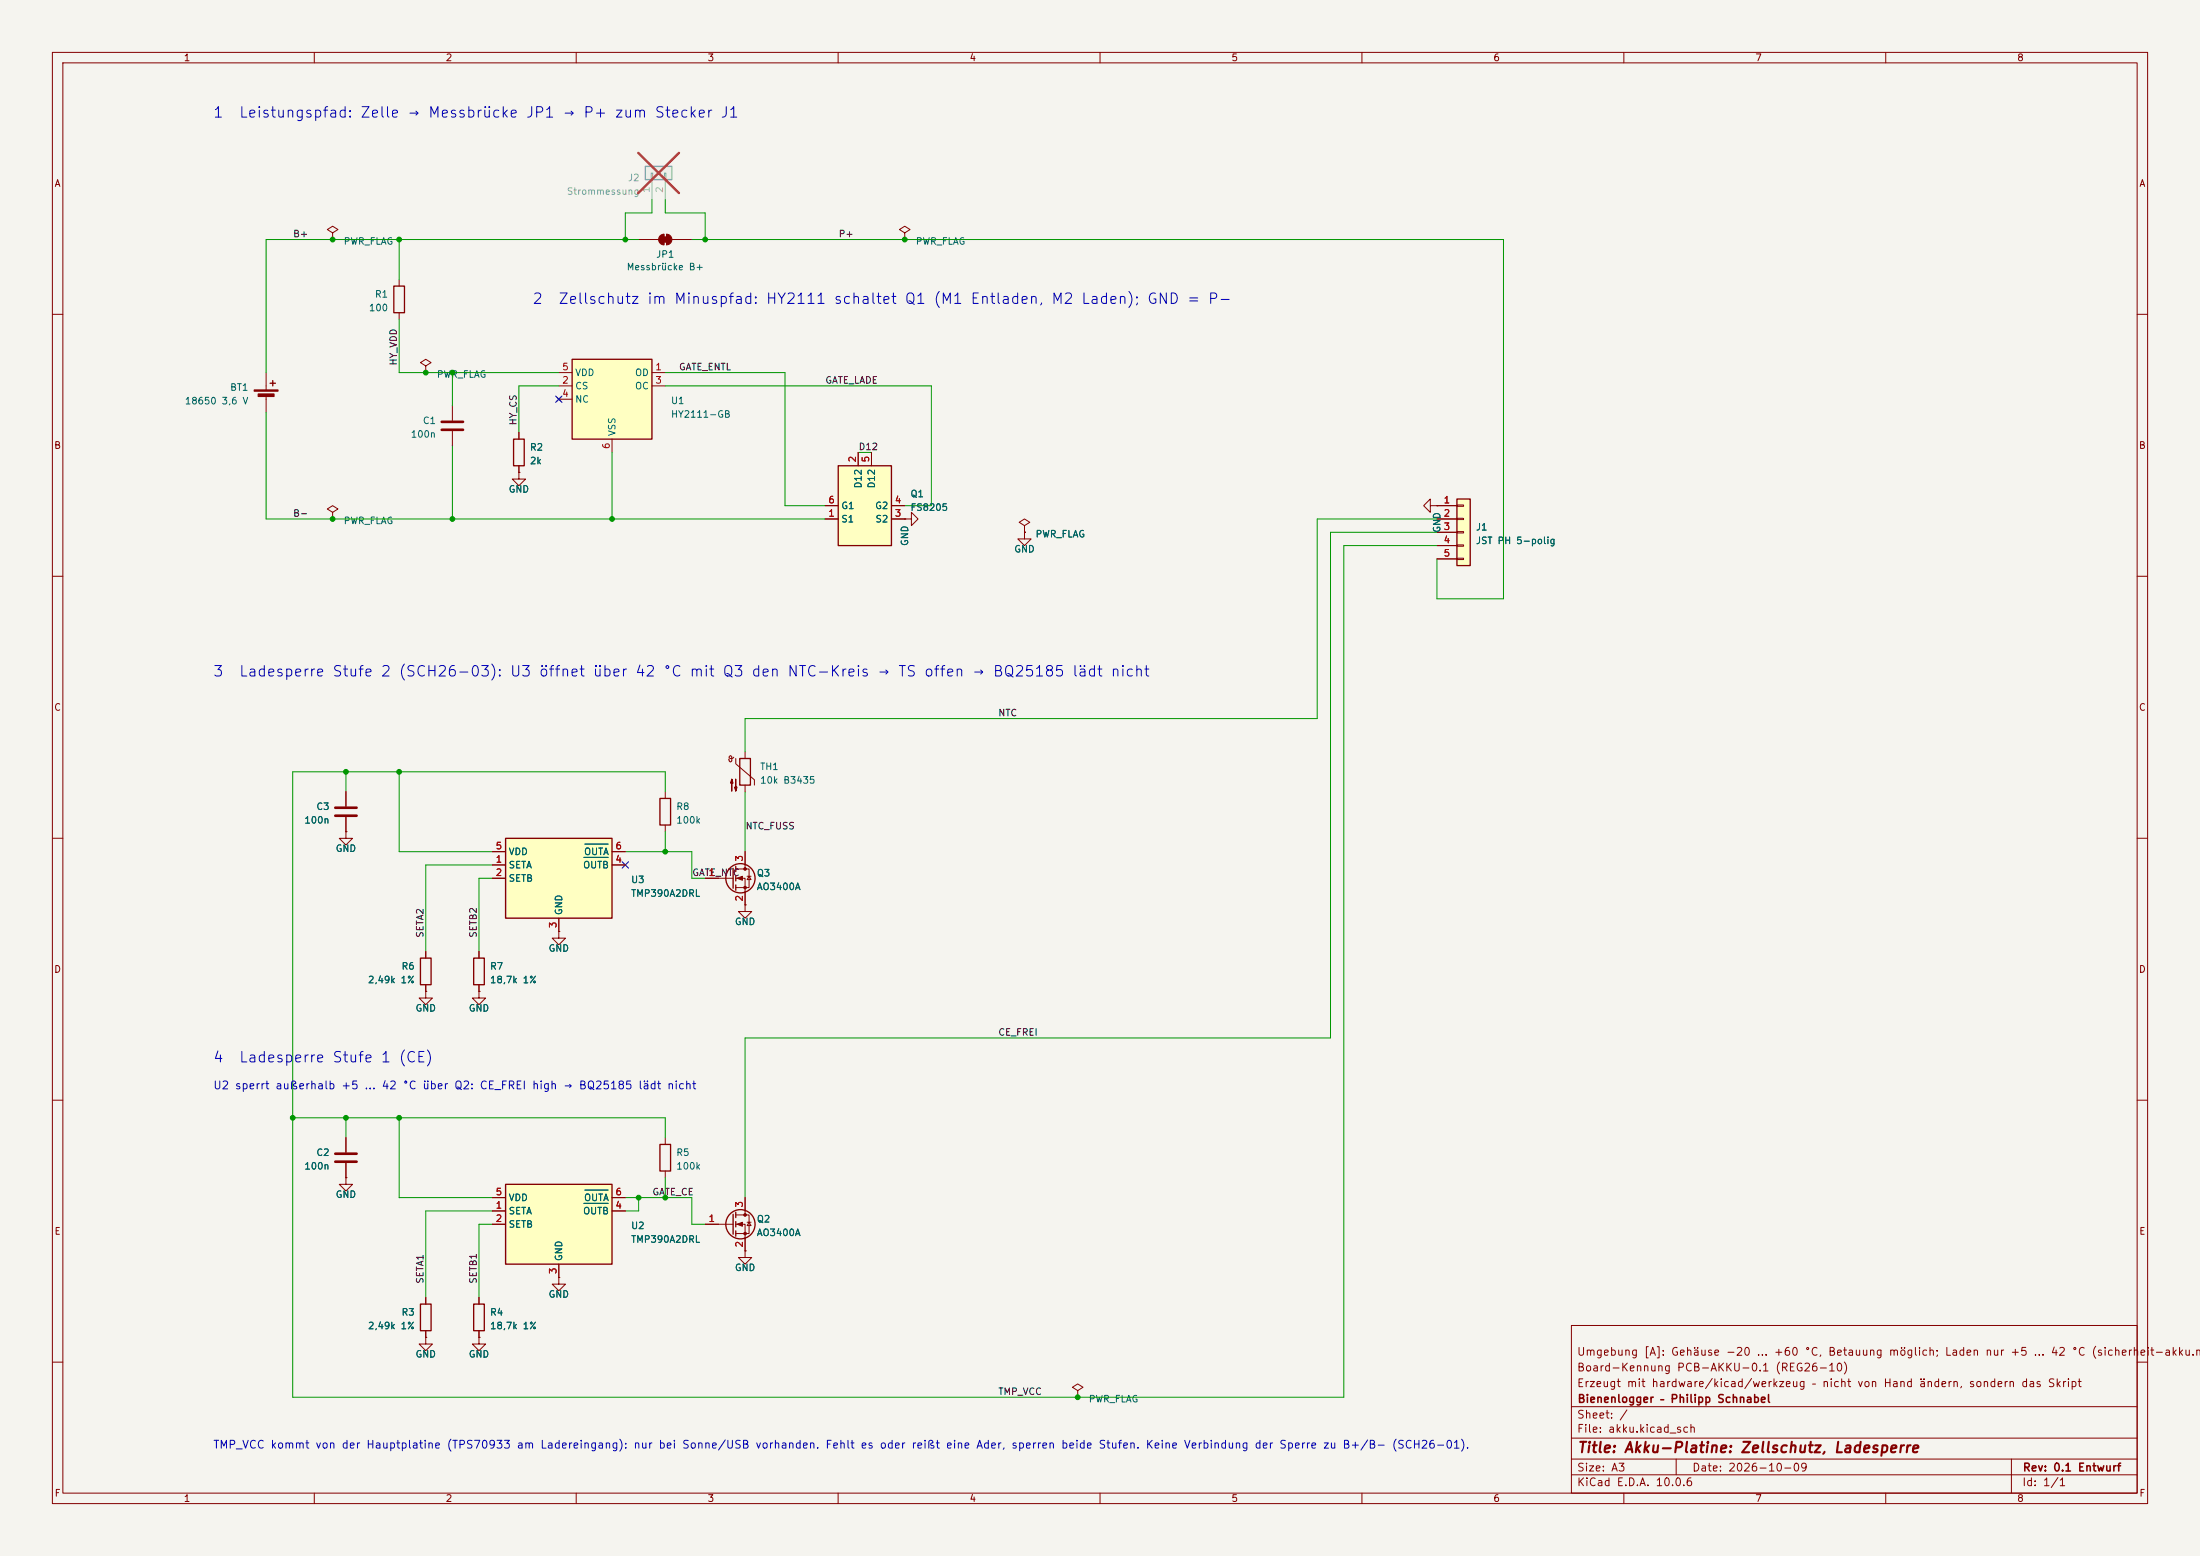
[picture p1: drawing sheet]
<svg xmlns="http://www.w3.org/2000/svg" width="420mm" height="297mm" viewBox="0 0 420 297" stroke-linecap="round" stroke-linejoin="round" font-family="sans-serif">
<path d="M0 0h420v297h-420z" fill="#f5f4ef" stroke="#f5f4ef" stroke-width=".19"/>
<g fill="none" stroke="#840000" stroke-width=".19">
<path d="M10 10h400v277h-400zM12 12h396v273h-396zM60 10v2M110 10v2M160 10v2M210 10v2M260 10v2M310 10v2M360 10v2M76.2 53.3v1.3M76.2 59.7v1.3M172.7 44.5l1-.7-1-.6-1 .6 1 .7v1.2"/>
<path d="M172.7 45.7h.1M10 60h2M408 60h2M10 110h2M408 110h2M10 160h2M408 160h2M10 210h2M408 210h2M91.4 255.3v1.2h1.3l-1.3 1.3-1.2-1.3h1.2M91.4 255.3h.1M91.4 247.6v1.3"/>
<path d="M91.4 254v1.3M106.7 243.8v1.3h1.2l-1.2 1.3-1.3-1.3h1.3M106.7 243.8h.1M300 253h108v32h-108zM10 260h2M300 278.5h108M300 274.5h108M300 268.5h108M320 278.5v3M384 278.5v6.5M408 260h2M60 285v2"/>
<path d="M110 285v2M160 285v2M210 285v2M260 285v2M300 281.5h108M310 285v2M360 285v2"/>
</g>
<path d="M75.2 54.6h2v5.1h-2zM90.4 248.9h2.1v5.1h-2.1z" fill="none" stroke="#840000" stroke-width=".25"/>
<path d="M123.2 31.8h5.1v2.5h-5.1z" fill="#ebeae8"/>
<path d="M123.2 31.8h5.1v2.5h-5.1z" fill="none" stroke="#9c9b98" stroke-width=".25"/>
<path d="M124.3 33h.3v1.3h-.3zM124.5 34.3v3.8M126.9 33h.2v1.3h-.2zM127 34.3v3.8" fill="none" stroke="#9c9b98" stroke-width=".19"/>
<path d="M121.8 29.2l7.8 7.7M129.6 29.2l-7.8 7.7" fill="none" stroke="#e12e31" stroke-width=".46"/>
<path d="M63.5 44.5l1-.7-1-.6-1 .6 1 .7v1.2M63.5 45.7h.1M66 158.8v1.2h1.3l-1.3 1.3-1.2-1.3h1.2M66 158.8h.1M66 151.1v2.8M66 156v2.8M81.3 189.2v1.3h1.2l-1.2 1.3-1.3-1.3h1.3M81.3 189.2h.1M81.3 181.6v1.3M81.3 188v1.2M81.3 255.3v1.2h1.2l-1.2 1.3-1.3-1.3h1.3M81.3 255.3h.1" fill="none" stroke="#840000" stroke-width=".19"/>
<path d="M80.3 182.9h2v5.1h-2z" fill="none" stroke="#840000" stroke-width=".25"/>
<path d="M64 154.2h4.1M64 155.7h4.1" fill="none" stroke="#840000" stroke-width=".51"/>
<path d="M96.5 160h20.3v15.3h-20.3z" fill="#ffffc2"/>
<path d="M51.6 73.2h1M52.1 72.6v1.1M98 83.8h2.1v5.1h-2.1zM96.5 160h20.3v15.3h-20.3zM90.4 182.9h2.1v5.1h-2.1zM80.3 248.9h2v5.1h-2z" fill="none" stroke="#840000" stroke-width=".25"/>
<g fill="none" stroke="#840000" stroke-width=".19">
<path d="M50.8 71.1v3.3M50.8 75.4v3.3M99.1 90.2v1.2h1.2l-1.2 1.3-1.3-1.3h1.3M99.1 90.2h.1M99.1 82.6v1.2M99.1 88.9v1.3M94 165.1h2.5M94 167.6h2.5M94 162.6h2.5M106.7 177.8v1.3h1.2l-1.2 1.2-1.3-1.2h1.3M106.7 177.8h.1M106.7 175.3v2.5"/>
<path d="M116.8 165.1h2.6M116.8 162.6h2.6M91.4 189.2v1.3h1.3l-1.3 1.3-1.2-1.3h1.2M91.4 189.2h.1M91.4 181.6v1.3M91.4 188v1.2M66 217.2v2.8M66 224.8v1.3h1.3l-1.3 1.2-1.2-1.2h1.2M66 224.8h.1M66 222v2.8M81.3 247.6v1.3M81.3 254v1.3"/>
</g>
<path d="M111.5 163.7h4.6M111.6 161.1h4.5" fill="none" stroke="#006464" stroke-width=".19"/>
<g fill="#840000" stroke="#840000" stroke-width=".19">
<path d="M48.5 74.4h4.6v.3h-4.6z"/>
<path d="M49.3 75.2h3v.5h-3z"/>
</g>
<path d="M64 220.2h4.1M64 221.7h4.1" fill="none" stroke="#840000" stroke-width=".51"/>
<path d="M96.5 226.1h20.3v15.2h-20.3z" fill="#ffffc2"/>
<path d="M126 152.4h2v5.1h-2zM96.5 226.1h20.3v15.2h-20.3z" fill="none" stroke="#840000" stroke-width=".25"/>
<g fill="none" stroke="#840000" stroke-width=".19">
<path d="M121.9 45.7h3.8M126.7 44.7v2M127.3 44.7v2M128.3 45.7h3.8M81.3 69.9l1-.7-1-.6-1 .6 1 .7v1.2M81.3 71.1h.1M86.4 77.5v2.8M63.5 97.8l1-.6-1-.7-1 .7 1 .6v1.3M63.5 99.1h.1M86.4 82.3v2.8M127 151.1v1.3M127 157.5v1.3"/>
<path d="M142.2 172.7v1.3h1.3l-1.3 1.3-1.2-1.3h1.2M142.2 172.7h.1M94 231.1h2.5M94 233.7h2.5M94 228.6h2.5M116.8 231.1h2.6M116.8 228.6h2.6M106.7 241.3v2.5M205.7 265.4l1.1-.6-1.1-.6-1 .6 1 .6v1.3M205.7 266.7h.1"/>
</g>
<path d="M111.5 229.7h4.6M111.6 227.2h4.5" fill="none" stroke="#006464" stroke-width=".19"/>
<path d="M84.3 80.5h4.1M84.3 82h4.1" fill="none" stroke="#840000" stroke-width=".51"/>
<g fill="#840000" stroke="#840000" stroke-width=".19">
<path d="M126.5 45.2h1v1h-1z"/>
<path d="M126 45l.7-.3v2a1.02 1.02 0 0 1-.9-.6 1.02 1.02 0 0 1 .2-1.1z"/>
<path d="M127.3 44.7a1.02 1.02 0 0 1 1 1 1.02 1.02 0 0 1-1 1z"/>
</g>
<path d="M109.2 68.6h15.3v15.2h-15.3z" fill="#ffffc2"/>
<g fill="none" stroke="#840000" stroke-width=".25">
<path d="M109.2 68.6h15.3v15.2h-15.3zM140 231.8v3.8M140.5 231.4v1M140.5 233.2v1M140.5 234.9v1.1"/>
<circle cx="141.4" cy="233.7" r="2.79"/>
</g>
<g fill="none" stroke="#840000" stroke-width=".19">
<path d="M106.3 75.8l.8 .8M106.7 71.1h2.5M106.7 73.7h2.5M106.7 76.2h2.5M107.1 75.8l-.8 .8M124.5 71.1h2.5M124.5 73.7h2.5M116.8 83.8v2.6M195.6 101.6v1.3h1.2l-1.2 1.2-1.3-1.2h1.3M195.6 101.6h.1M134.6 233.7h5.4M140.5 231.9h2.5v3.6h-2.5"/>
<path d="M140.5 233.7h1.7v5.1M142.2 238.8v1.2h1.3l-1.3 1.3-1.2-1.3h1.2M142.2 238.8h.1M142.2 228.6v3.3M142.6 233.3h.8M143 233.3l.4 .6h-.8z"/>
</g>
<g fill="#840000" stroke="#840000" stroke-width=".19">
<path d="M140.7 233.7l1-.4v.8z"/>
<circle cx="142.2" cy="231.9" r=".25"/>
<circle cx="142.2" cy="235.5" r=".25"/>
</g>
<path d="M160 88.9h10.2v15.2h-10.2z" fill="#ffffc2"/>
<path d="M160 88.9h10.2v15.2h-10.2zM126 218.4h2v5.1h-2z" fill="none" stroke="#840000" stroke-width=".25"/>
<path d="M157.5 99.1h2.5M157.5 96.5h2.5M163.8 86.4v2.5M166.4 86.4v2.5M170.2 99.1h2.5M170.2 96.5h2.5M172.7 99.1h1.3v-1.3l1.3 1.3-1.3 1.2v-1.2M172.7 99.1h.1M195.6 100.3l1-.6-1-.6-1 .6 1 .6v1.3M195.6 101.6h.1M127 217.2v1.2M127 223.5v1.3" fill="none" stroke="#840000" stroke-width=".19"/>
<path d="M278.1 95.3h2.6v12.7h-2.6z" fill="#ffffc2"/>
<g fill="none" stroke="#840000" stroke-width=".25">
<path d="M278.1 95.3h2.6v12.7h-2.6zM141.2 144.8h2.1v5.1h-2.1zM140 165.7v3.8M140.5 165.4v1M140.5 167.1v1M140.5 168.9v1"/>
<circle cx="141.4" cy="167.6" r="2.79"/>
</g>
<g fill="none" stroke="#840000" stroke-width=".19">
<path d="M99.1 90.2h.1M99.1 82.6v1.2M99.1 88.9v1.3M157.5 96.5h2.5M157.5 99.1h2.5M163.8 86.4v2.5M166.4 86.4v2.5M170.2 96.5h2.5M170.2 99.1h2.5M172.7 99.1h.1M273 96.5v-1.2l-1.2 1.2 1.2 1.3v-1.3h1.3M274.3 96.5h.1"/>
<path d="M274.3 96.5h3.8M274.3 99.1h3.8M278.1 96.4h1.3v.2h-1.3zM278.1 98.9h1.3v.3h-1.3zM195.6 101.6h.1M274.3 101.6h3.8M274.3 104.1h3.8M274.3 106.7h3.8M278.1 101.5h1.3v.2h-1.3zM278.1 104h1.3v.3h-1.3zM278.1 106.6h1.3v.2h-1.3zM66 158.8h.1"/>
<path d="M66 151.1v2.8M66 156v2.8M139.1 144.9l.1 .3M139.2 144.5l.2-.2 .3 .2-.1 .8-.2 .1-.2-.2M139.2 144.5l.1 .2 .3 .1 .5-.3M140.5 144.8v1l3.5 3v1.1M142.2 143.5v1.3M142.2 149.9v1.2M94 167.6h2.5M94 165.1h2.5M94 162.6h2.5M106.7 177.8h.1"/>
<path d="M106.7 175.3v2.5M116.8 165.1h2.6M116.8 162.6h2.6M134.6 167.6h5.4M140.5 165.9h2.5v3.5h-2.5M140.5 167.6h1.7v5.1M142.2 172.7h.1M142.2 162.6v3.3M142.6 167.3h.8M143 167.3l.4 .6h-.8zM81.3 189.2h.1M81.3 181.6v1.3"/>
<path d="M81.3 188v1.2M91.4 189.2h.1M91.4 181.6v1.3M91.4 188v1.2M66 217.2v2.8M66 224.8h.1M66 222v2.8M94 231.1h2.5M94 233.7h2.5M94 228.6h2.5M116.8 231.1h2.6M116.8 228.6h2.6"/>
<path d="M134.6 233.7h2.6M142.2 238.8h.1M142.2 228.6v2.5M142.2 236.2v2.6M81.3 255.3h.1M81.3 247.6v1.3M81.3 254v1.3M91.4 255.3h.1M91.4 247.6v1.3M91.4 254v1.3M106.7 243.8h.1M106.7 241.3v2.5"/>
</g>
<g fill="#840000" stroke="#840000" stroke-width=".19">
<path d="M140.7 167.6l1-.3v.7z"/>
<path d="M139.7 148.7l.3 .8h-.6l.3-.8v2.3z"/>
<path d="M140.5 148.7v2.3l-.3-.8h.5l-.2 .8z"/>
<circle cx="142.2" cy="165.9" r=".25"/>
<circle cx="142.2" cy="169.4" r=".25"/>
</g>
<g fill="none" stroke="#009600" stroke-width=".19">
<path d="M124.5 38.1v2.5h-5.1v5.1M127 38.1v2.5h7.6v5.1M76.2 45.7v7.6M121.9 45.7h-71.1v25.4M132.1 45.7h154.9v68.6h-12.7v-7.6M50.8 78.7v20.4h106.7M76.2 61v10.1h30.5M86.4 71.1v6.4M106.7 73.7h-7.6v8.9M127 71.1h22.9v25.4h7.6M127 73.7h50.8v22.8h-5.1M86.4 85.1v14"/>
<path d="M116.8 86.4v12.7M163.8 86.4h2.6M274.3 99.1h-22.8v38.1h-109.3v6.3M274.3 101.6h-20.3v96.5h-111.8v30.5M274.3 104.1h-17.8v162.6h-200.6v-119.4h71.1v3.8M66 147.3v3.8M76.2 147.3v15.3h17.8M127 158.8v3.8M142.2 151.1v11.5M94 167.6h-2.6v14M94 165.1h-12.7v16.5M119.4 162.6h12.7v5h2.5"/>
<path d="M55.9 213.4h71.1v3.8M66 213.4v3.8M76.2 213.4v15.2h17.8M94 233.7h-2.6v13.9M94 231.1h-12.7v16.5M119.4 228.6h12.7v5.1h2.5M121.9 228.6v2.5h-2.5M127 224.8v3.8"/>
</g>
<path d="M106.1 75.6l1.2 1.2M107.3 75.6l-1.2 1.2M118.8 164.5l1.2 1.2M120 164.5l-1.2 1.2" fill="none" stroke="#000084" stroke-width=".19"/>
<path d="M111.5 163.7h4.6M111.6 161.1h4.5M111.5 229.7h4.6M111.6 227.2h4.5" fill="none" stroke="#006464" stroke-width=".19"/>
<g fill="#009600" stroke="#009600" stroke-width=".19">
<circle cx="116.8" cy="99.1" r=".46"/>
<circle cx="172.7" cy="45.7" r=".46"/>
<circle cx="134.6" cy="45.7" r=".46"/>
<circle cx="76.2" cy="147.3" r=".46"/>
<circle cx="66" cy="147.3" r=".46"/>
<circle cx="127" cy="162.6" r=".46"/>
<circle cx="66" cy="213.4" r=".46"/>
<circle cx="76.2" cy="213.4" r=".46"/>
<circle cx="55.9" cy="213.4" r=".46"/>
<circle cx="127" cy="228.6" r=".46"/>
<circle cx="205.7" cy="266.7" r=".46"/>
<circle cx="121.9" cy="228.6" r=".46"/>
<circle cx="86.4" cy="99.1" r=".46"/>
<circle cx="81.3" cy="71.1" r=".46"/>
<circle cx="63.5" cy="99.1" r=".46"/>
<circle cx="86.4" cy="71.1" r=".46"/>
<circle cx="119.4" cy="45.7" r=".46"/>
<circle cx="76.2" cy="45.7" r=".46"/>
<circle cx="63.5" cy="45.7" r=".46"/>
</g>
<g font-size="2" fill="#0000c2">
<text x="40.5" y="23">1</text>
<text x="45.5" y="23">Leistungspfad: Zelle → Messbrücke JP1 → P+ zum Stecker J1</text>
<text x="101.5" y="58.5">2</text>
<text x="106.5" y="58.5">Zellschutz im Minuspfad: HY2111 schaltet Q1 (M1 Entladen, M2 Laden); GND = P−</text>
<text x="40.5" y="129.6">3</text>
<text x="45.5" y="129.6">Ladesperre Stufe 2 (SCH26-03): U3 öffnet über 42 °C mit Q3 den NTC-Kreis → TS offen → BQ25185 lädt nicht</text>
<text x="40.5" y="203.3">4</text>
<text x="45.5" y="203.3">Ladesperre Stufe 1 (CE)</text>
</g>
<text font-size="2" fill="#840000" x="301" y="277.8">Title: Akku-Platine: Zellschutz, Ladesperre</text>
<g font-size="1.5" fill="#0000c2">
<text x="40.6" y="208.3">U2 sperrt außerhalb +5 … 42 °C über Q2: CE_FREI high → BQ25185 lädt nicht</text>
<text x="40.6" y="276.9">TMP_VCC kommt von der Hauptplatine (TPS70933 am Ladereingang): nur bei Sonne/USB vorhanden. Fehlt es oder reißt eine Ader, sperren beide Stufen. Keine Verbindung der Sperre zu B+/B− (SCH26-01).</text>
</g>
<g font-size="1.5" fill="#840000">
<text x="300.9" y="262.1">Board-Kennung PCB-AKKU-0.1 (REG26-10)</text>
<text x="300.9" y="259.1">Umgebung [A]: Gehäuse −20 … +60 °C, Betauung möglich; Laden nur +5 … 42 °C (sicherheit-akku.md</text>
<text x="300.9" y="265.1">Erzeugt mit hardware/kicad/werkzeug – nicht von Hand ändern, sondern das Skript</text>
<text x="301" y="268.1">Bienenlogger – Philipp Schnabel</text>
<text x="300.9" y="273.8">File: akku.kicad_sch</text>
<text x="300.9" y="271.1">Sheet: /</text>
<text x="300.9" y="281.2">Size: A3</text>
<text x="322.9" y="281.2">Date: 2026-10-09</text>
<text x="386" y="281.2">Rev: 0.1 Entwurf</text>
<text x="300.9" y="284">KiCad E.D.A. 10.0.6</text>
<text x="385.9" y="284">Id: 1/1</text>
</g>
<g font-size="1.3" fill="#840000">
<text x="35" y="12">1</text>
<text x="85" y="12">2</text>
<text x="135" y="12">3</text>
<text x="185" y="12">4</text>
<text x="235" y="12">5</text>
<text x="285" y="12">6</text>
<text x="335" y="12">7</text>
<text x="385" y="12">8</text>
<text x="10.3" y="36">A</text>
<text x="408.3" y="36">A</text>
<text x="10.2" y="86">B</text>
<text x="408.2" y="86">B</text>
<text x="10.2" y="136">C</text>
<text x="408.2" y="136">C</text>
<text x="10.2" y="186">D</text>
<text x="408.2" y="186">D</text>
<text x="10.3" y="236">E</text>
<text x="408.3" y="236">E</text>
<text x="10.3" y="286">F</text>
<text x="35" y="287">1</text>
<text x="85" y="287">2</text>
<text x="135" y="287">3</text>
<text x="185" y="287">4</text>
<text x="235" y="287">5</text>
<text x="285" y="287">6</text>
<text x="335" y="287">7</text>
<text x="385" y="287">8</text>
<text x="408.3" y="286">F</text>
</g>
<g font-size="1.3" fill="#939391">
<text x="119.8" y="34.9">J2</text>
<text x="108.1" y="37.5">Strommessung</text>
</g>
<g font-size="1.3" fill="#a5a4a2">
<text x="124.3" y="36.9" transform="rotate(-90 124.3 36.9)">1</text>
<text x="126.9" y="36.9" transform="rotate(-90 126.9 36.9)">2</text>
</g>
<g font-size="1.3" fill="#0f0f0f">
<text x="55.9" y="45.6">B+</text>
<text x="160" y="45.6">P+</text>
<text x="76.1" y="69.9" transform="rotate(-90 76.1 69.9)">HY_VDD</text>
<text x="129.5" y="71">GATE_ENTL</text>
<text x="157.5" y="73.5">GATE_LADE</text>
<text x="98.9" y="81.3" transform="rotate(-90 98.9 81.3)">HY_CS</text>
<text x="163.8" y="86.2">D12</text>
<text x="55.9" y="98.9">B-</text>
<text x="190.5" y="137">NTC</text>
<text x="142.2" y="158.6">NTC_FUSS</text>
<text x="132.1" y="167.5">GATE_NTC</text>
<text x="81.2" y="179.1" transform="rotate(-90 81.2 179.1)">SETA2</text>
<text x="91.3" y="179.1" transform="rotate(-90 91.3 179.1)">SETB2</text>
<text x="190.5" y="198">CE_FREI</text>
<text x="124.4" y="228.5">GATE_CE</text>
<text x="81.2" y="245.1" transform="rotate(-90 81.2 245.1)">SETA1</text>
<text x="91.3" y="245.1" transform="rotate(-90 91.3 245.1)">SETB1</text>
<text x="190.5" y="266.6">TMP_VCC</text>
</g>
<g font-size="1.3" fill="#006464">
<text x="65.5" y="47">PWR_FLAG</text>
<text x="174.7" y="47">PWR_FLAG</text>
<text x="119.5" y="51.9">Messbrücke B+</text>
<text x="125.1" y="49.5">JP1</text>
<text x="70.3" y="59.7">100</text>
<text x="71.5" y="57.1">R1</text>
<text x="35.2" y="77.5">18650 3,6 V</text>
<text x="43.8" y="74.9">BT1</text>
<text x="83.3" y="72.4">PWR_FLAG</text>
<text x="109.7" y="74.6">CS</text>
<text x="109.7" y="77.2">NC</text>
<text x="109.7" y="72.1">VDD</text>
<text x="121.1" y="72.1">OD</text>
<text x="121.1" y="74.6">OC</text>
<text x="128" y="77.4">U1</text>
<text x="78.3" y="83.8">100n</text>
<text x="80.6" y="81.2">C1</text>
<text x="117.8" y="83.3" transform="rotate(-90 117.8 83.3)">VSS</text>
<text x="128" y="80">HY2111-GB</text>
<text x="101.1" y="86.3">R2</text>
<text x="101.1" y="88.9">2k</text>
<text x="97" y="94.3">GND</text>
<text x="164.8" y="93.3" transform="rotate(-90 164.8 93.3)">D12</text>
<text x="167.3" y="93.3" transform="rotate(-90 167.3 93.3)">D12</text>
<text x="173.7" y="95.2">Q1</text>
<text x="65.5" y="100.4">PWR_FLAG</text>
<text x="160.5" y="100">S1</text>
<text x="160.5" y="97.5">G1</text>
<text x="167" y="97.5">G2</text>
<text x="167" y="100">S2</text>
<text x="173.7" y="97.8">FS8205</text>
<text x="275.3" y="101.8" transform="rotate(-90 275.3 101.8)">GND</text>
<text x="281.7" y="101.6">J1</text>
<text x="173.7" y="104.3" transform="rotate(-90 173.7 104.3)">GND</text>
<text x="193.5" y="105.8">GND</text>
<text x="197.6" y="102.9">PWR_FLAG</text>
<text x="281.7" y="104.2">JST PH 5-polig</text>
<text x="145" y="147.3">TH1</text>
<text x="145" y="149.9">10k B3435</text>
<text x="60.3" y="154.9">C3</text>
<text x="129" y="154.9">R8</text>
<text x="58" y="157.5">100n</text>
<text x="129" y="157.5">100k</text>
<text x="64" y="162.9">GND</text>
<text x="97" y="166.1">SETA</text>
<text x="97" y="163.5">VDD</text>
<text x="111.2" y="166.1">OUTB</text>
<text x="111.4" y="163.5">OUTA</text>
<text x="144.4" y="167.6">Q3</text>
<text x="97" y="168.6">SETB</text>
<text x="120.4" y="168.9">U3</text>
<text x="120.4" y="171.5">TMP390A2DRL</text>
<text x="144.4" y="170.2">AO3400A</text>
<text x="107.6" y="174.8" transform="rotate(-90 107.6 174.8)">GND</text>
<text x="140.2" y="176.9">GND</text>
<text x="76.5" y="185.4">R6</text>
<text x="93.4" y="185.4">R7</text>
<text x="104.6" y="182">GND</text>
<text x="70.1" y="188">2,49k 1%</text>
<text x="93.4" y="188">18,7k 1%</text>
<text x="79.2" y="193.4">GND</text>
<text x="89.4" y="193.4">GND</text>
<text x="60.3" y="220.9">C2</text>
<text x="129" y="220.9">R5</text>
<text x="58" y="223.5">100n</text>
<text x="129" y="223.5">100k</text>
<text x="64" y="229">GND</text>
<text x="97" y="232.1">SETA</text>
<text x="97" y="229.6">VDD</text>
<text x="111.2" y="232.1">OUTB</text>
<text x="111.4" y="229.6">OUTA</text>
<text x="144.4" y="233.6">Q2</text>
<text x="97" y="234.6">SETB</text>
<text x="120.4" y="234.9">U2</text>
<text x="120.4" y="237.5">TMP390A2DRL</text>
<text x="144.4" y="236.2">AO3400A</text>
<text x="107.6" y="240.8" transform="rotate(-90 107.6 240.8)">GND</text>
<text x="140.2" y="242.9">GND</text>
<text x="76.5" y="251.4">R3</text>
<text x="93.4" y="251.4">R4</text>
<text x="104.6" y="248">GND</text>
<text x="70.1" y="254">2,49k 1%</text>
<text x="93.4" y="254">18,7k 1%</text>
<text x="79.2" y="259.4">GND</text>
<text x="89.4" y="259.4">GND</text>
<text x="207.7" y="268">PWR_FLAG</text>
</g>
<g font-size="1.3" fill="#a90000">
<text x="107.2" y="71">5</text>
<text x="125" y="71">1</text>
<text x="107.2" y="73.5">2</text>
<text x="107.2" y="76.1">4</text>
<text x="125" y="73.5">3</text>
<text x="116.7" y="85.8" transform="rotate(-90 116.7 85.8)">6</text>
<text x="163.7" y="88.4" transform="rotate(-90 163.7 88.4)">2</text>
<text x="166.2" y="88.4" transform="rotate(-90 166.2 88.4)">5</text>
<text x="158" y="98.9">1</text>
<text x="158" y="96.4">6</text>
<text x="170.7" y="98.9">3</text>
<text x="170.7" y="96.4">4</text>
<text x="275.5" y="96.4">1</text>
<text x="275.5" y="98.9">2</text>
<text x="275.5" y="101.5">3</text>
<text x="275.5" y="104">4</text>
<text x="275.5" y="106.5">5</text>
<text x="94.5" y="165">1</text>
<text x="94.5" y="167.5">2</text>
<text x="94.5" y="162.4">5</text>
<text x="117.4" y="165">4</text>
<text x="117.4" y="162.4">6</text>
<text x="135.2" y="167.5">1</text>
<text x="142.1" y="164.6" transform="rotate(-90 142.1 164.6)">3</text>
<text x="142.1" y="172.2" transform="rotate(-90 142.1 172.2)">2</text>
<text x="106.5" y="177.3" transform="rotate(-90 106.5 177.3)">3</text>
<text x="94.5" y="231">1</text>
<text x="94.5" y="233.5">2</text>
<text x="94.5" y="228.5">5</text>
<text x="117.4" y="231">4</text>
<text x="117.4" y="228.5">6</text>
<text x="135.2" y="233.5">1</text>
<text x="142.1" y="230.6" transform="rotate(-90 142.1 230.6)">3</text>
<text x="142.1" y="238.2" transform="rotate(-90 142.1 238.2)">2</text>
<text x="106.5" y="243.3" transform="rotate(-90 106.5 243.3)">3</text>
</g>
</svg>
